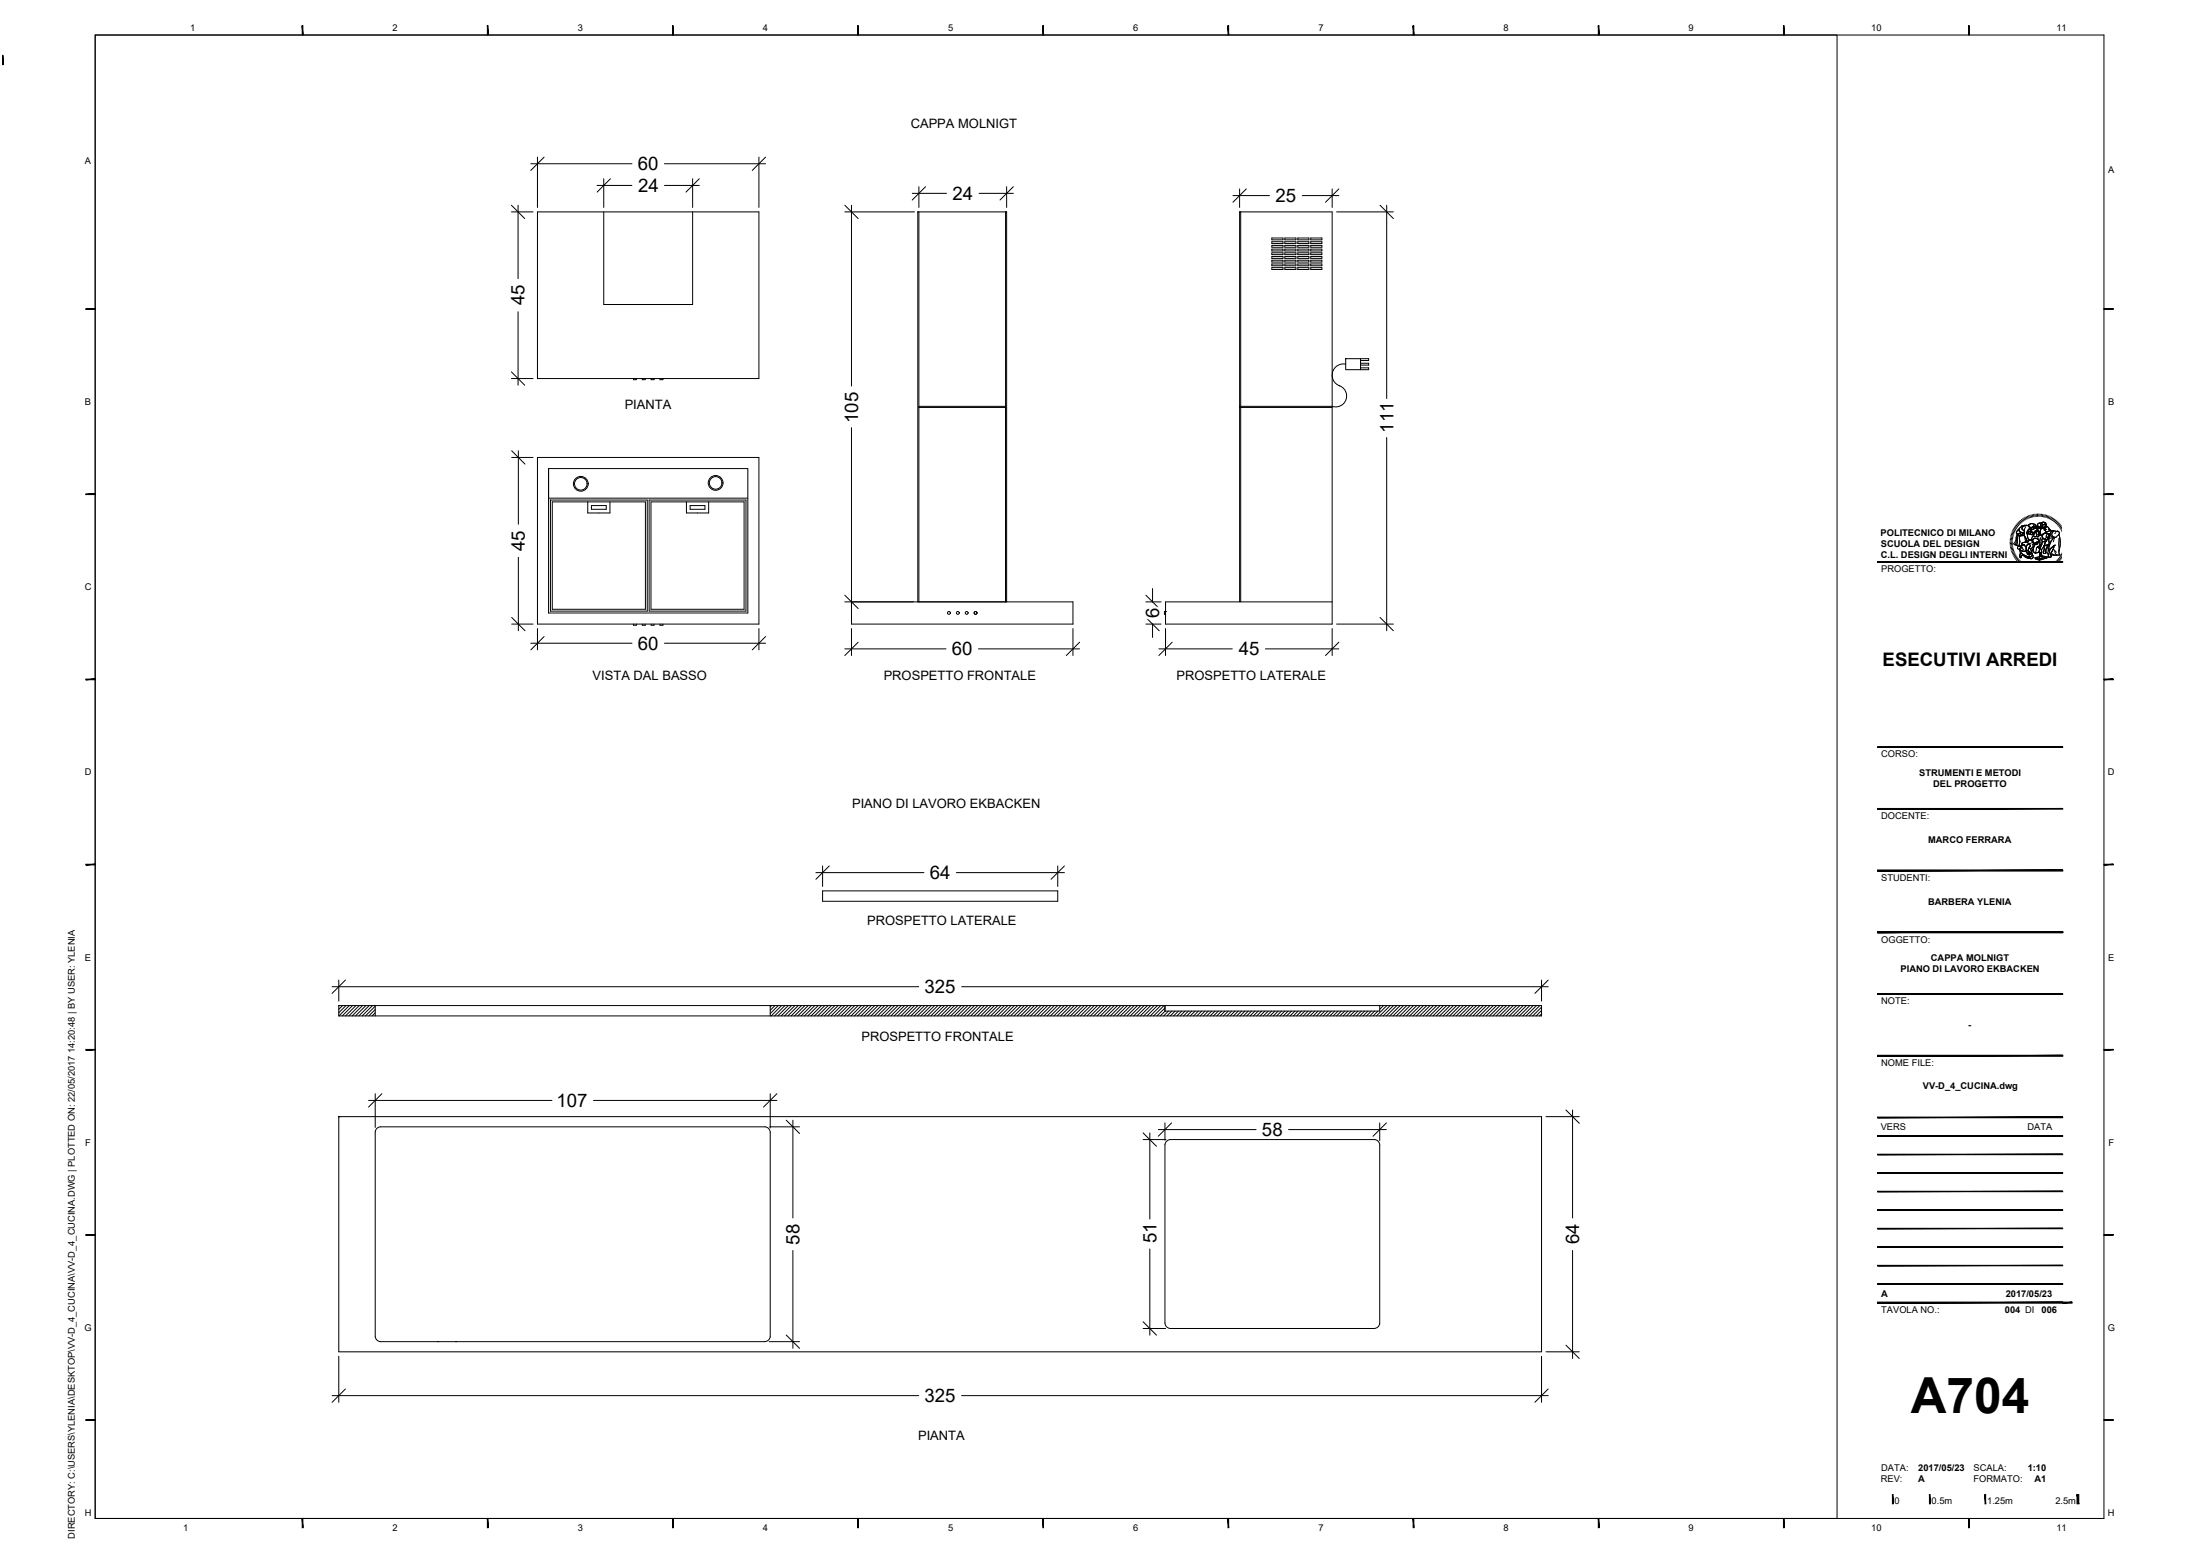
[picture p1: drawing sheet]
<svg xmlns="http://www.w3.org/2000/svg" width="594mm" height="420mm" viewBox="0 0 594 420" stroke-linecap="round" stroke-linejoin="round" font-family="sans-serif">
<!-- layer: ARREDI -->
<g fill="none" stroke="#000" stroke-width=".27">
<path d="M145.1 57.2h59.8v45h-59.8zM163 57.2v25h24v-25M248.1 57.2v105.3M271.5 57.2v105.3M335 57.2v105.3M343.4 64.3h3.1v.5h-3.1zM343.4 65.3h3.1v.5h-3.1zM343.4 66.3h3.1v.5h-3.1zM343.4 67.3h3.1v.5h-3.1zM343.4 68.3h3.1v.5h-3.1zM343.4 69.3h3.1v.5h-3.1zM343.4 70.3h3.1v.5h-3.1z"/>
<path d="M343.4 71.3h3.1v.5h-3.1zM343.4 72.3h3.1v.5h-3.1zM346.9 64.3h3v.5h-3zM346.9 65.3h3v.5h-3zM346.9 66.3h3v.5h-3zM346.9 67.3h3v.5h-3zM346.9 68.3h3v.5h-3zM346.9 69.3h3v.5h-3zM346.9 70.3h3v.5h-3zM346.9 71.3h3v.5h-3zM346.9 72.3h3v.5h-3zM350.5 64.3h2.9v.5h-2.9z"/>
<path d="M350.5 65.3h2.9v.5h-2.9zM350.5 66.3h2.9v.5h-2.9zM350.5 67.3h2.9v.5h-2.9zM350.5 68.3h2.9v.5h-2.9zM350.5 69.3h2.9v.5h-2.9zM350.5 70.3h2.9v.5h-2.9zM350.5 71.3h2.9v.5h-2.9zM350.5 72.3h2.9v.5h-2.9zM353.9 64.3h3.1v.5h-3.1zM353.9 65.3h3.1v.5h-3.1zM353.9 66.3h3.1v.5h-3.1zM353.9 67.3h3.1v.5h-3.1z"/>
<path d="M353.9 68.3h3.1v.5h-3.1zM353.9 69.3h3.1v.5h-3.1zM353.9 70.3h3.1v.5h-3.1zM353.9 71.3h3.1v.5h-3.1zM353.9 72.3h3.1v.5h-3.1zM363.4 96.9h4v2.9h-4zM363.4 98.3a3 3 0 0 0-3.6 2.2 3 3 0 0 0 2 3.7M367.4 96.9h2.2v.4h-2.2M367.4 99.3h2.2v.5h-2.2zM367.4 98.1h2.2v.5h-2.2zM171.1 102.2v.3h.7v-.3M173.4 102.2v.3h.8v-.3"/>
<path d="M175.8 102.2v.3h.8v-.3M178.2 102.2v.3h.8v-.3M248.1 110h23.4M248.1 109.7h23.4M334.7 110h25M361.6 104.1a2.95 2.95 0 0 1 1.9 3.8 2.95 2.95 0 0 1-3.8 1.8h-25M145.1 123.5h59.8v45h-59.8zM148.1 126.5h53.8v39h-53.8zM148.1 134.5h53.8M148.6 135h26.2v30h-26.2zM149.1 135.5h25.2v29h-25.2zM158.7 135.5v3h6v-3"/>
<path d="M159.7 136.5h4v1h-4zM175.3 135h26.1v30h-26.1zM175.8 135.5h25.1v29h-25.1zM185.4 135.5v3h6v-3M186.4 136.5h4v1h-4zM171.1 168.5v.3h.7v-.3M173.4 168.5v.3h.8v-.3M175.8 168.5v.3h.8v-.3M178.2 168.5v.3h.8v-.3M229.9 162.5h59.8v6h-59.8zM247.8 162.5v-105.3h24v105.3M314.7 165.1h.1"/>
<path d="M314.7 165.1h-.3v.8h.3M334.7 162.5v-105.3h25v111.3h-45v-6h45M222.1 240.6h63.5v2.8h-63.5zM91.5 271.5h324.8v2.8h-324.8zM91.6 271.5l-.1 .2M92.5 271.5l-1 1.1M93.4 271.5l-1.9 2M94.3 271.5l-2.8 2.8M95.2 271.5l-2.8 2.8M96.1 271.5l-2.8 2.8M97 271.5l-2.8 2.8M97.9 271.5l-2.8 2.8"/>
<path d="M98.8 271.5l-2.8 2.8M99.7 271.5l-2.8 2.8M100.6 271.5l-2.8 2.8M101.3 271.5v2.8M101.3 271.7l-2.6 2.6M101.3 272.6l-1.7 1.7M101.3 273.5l-.8 .8M208 271.5v2.8M208.4 271.5l-.4 .4M209.3 271.5l-1.3 1.3M210.1 271.5l-2.1 2.2M211 271.5l-2.7 2.8"/>
<path d="M211.9 271.5l-2.7 2.8M212.8 271.5l-2.8 2.8M213.7 271.5l-2.8 2.8M214.6 271.5l-2.8 2.8M215.5 271.5l-2.8 2.8M216.4 271.5l-2.8 2.8M217.3 271.5l-2.8 2.8M218.2 271.5l-2.8 2.8M219.1 271.5l-2.8 2.8M220 271.5l-2.8 2.8M220.9 271.5l-2.8 2.8M221.8 271.5l-2.8 2.8"/>
<path d="M222.7 271.5l-2.8 2.8M223.6 271.5l-2.8 2.8M224.5 271.5l-2.8 2.8M225.4 271.5l-2.8 2.8M226.3 271.5l-2.8 2.8M227.2 271.5l-2.8 2.8M228.1 271.5l-2.8 2.8M229 271.5l-2.8 2.8M229.9 271.5l-2.8 2.8M230.8 271.5l-2.8 2.8M231.7 271.5l-2.8 2.8M232.6 271.5l-2.8 2.8"/>
<path d="M233.5 271.5l-2.8 2.8M234.4 271.5l-2.8 2.8M235.3 271.5l-2.8 2.8M236.2 271.5l-2.8 2.8M237.1 271.5l-2.8 2.8M238 271.5l-2.8 2.8M238.9 271.5l-2.8 2.8M239.8 271.5l-2.8 2.8M240.7 271.5l-2.8 2.8M241.6 271.5l-2.8 2.8M242.5 271.5l-2.8 2.8M243.4 271.5l-2.8 2.8"/>
<path d="M244.3 271.5l-2.8 2.8M245.2 271.5l-2.8 2.8M246.1 271.5l-2.8 2.8M247 271.5l-2.8 2.8M247.9 271.5l-2.8 2.8M248.8 271.5l-2.8 2.8M249.7 271.5l-2.8 2.8M250.6 271.5l-2.8 2.8M251.5 271.5l-2.8 2.8M252.4 271.5l-2.8 2.8M253.3 271.5l-2.8 2.8M254.2 271.5l-2.8 2.8"/>
<path d="M255.1 271.5l-2.8 2.8M256 271.5l-2.9 2.8M256.9 271.5l-2.9 2.8M257.8 271.5l-2.9 2.8M258.6 271.5l-2.8 2.8M259.5 271.5l-2.8 2.8M260.4 271.5l-2.8 2.8M261.3 271.5l-2.8 2.8M262.2 271.5l-2.8 2.8M263.1 271.5l-2.8 2.8M264 271.5l-2.8 2.8M264.9 271.5l-2.8 2.8"/>
<path d="M265.8 271.5l-2.8 2.8M266.7 271.5l-2.8 2.8M267.6 271.5l-2.8 2.8M268.5 271.5l-2.8 2.8M269.4 271.5l-2.8 2.8M270.3 271.5l-2.8 2.8M271.2 271.5l-2.8 2.8M272.1 271.5l-2.8 2.8M273 271.5l-2.8 2.8M273.9 271.5l-2.8 2.8M274.8 271.5l-2.8 2.8M275.7 271.5l-2.8 2.8"/>
<path d="M276.6 271.5l-2.8 2.8M277.5 271.5l-2.8 2.8M278.4 271.5l-2.8 2.8M279.3 271.5l-2.8 2.8M280.2 271.5l-2.8 2.8M281.1 271.5l-2.8 2.8M282 271.5l-2.8 2.8M282.9 271.5l-2.8 2.8M283.8 271.5l-2.8 2.8M284.7 271.5l-2.8 2.8M285.6 271.5l-2.8 2.8M286.5 271.5l-2.8 2.8"/>
<path d="M287.4 271.5l-2.8 2.8M288.3 271.5l-2.8 2.8M289.2 271.5l-2.8 2.8M290.1 271.5l-2.8 2.8M291 271.5l-2.8 2.8M291.9 271.5l-2.8 2.8M292.8 271.5l-2.8 2.8M293.7 271.5l-2.8 2.8M294.6 271.5l-2.8 2.8M295.5 271.5l-2.8 2.8M296.4 271.5l-2.8 2.8M297.3 271.5l-2.8 2.8"/>
<path d="M298.2 271.5l-2.8 2.8M299.1 271.5l-2.8 2.8M300 271.5l-2.8 2.8M300.9 271.5l-2.8 2.8M301.7 271.5l-2.7 2.8M302.6 271.5l-2.7 2.8M303.5 271.5l-2.7 2.8M304.4 271.5l-2.8 2.8M305.3 271.5l-2.8 2.8M306.2 271.5l-2.8 2.8M307.1 271.5l-2.8 2.8M308 271.5l-2.8 2.8"/>
<path d="M308.9 271.5l-2.8 2.8M309.8 271.5l-2.8 2.8M310.7 271.5l-2.8 2.8M311.6 271.5l-2.8 2.8M312.5 271.5l-2.8 2.8M313.4 271.5l-2.8 2.8M314.3 271.5l-2.8 2.8M314.6 271.5v1.5M314.6 272.2l-2.2 2.1M314.6 273l-1.3 1.3M315.5 273l-1.3 1.3M316.4 273l-1.3 1.3"/>
<path d="M317.3 273l-1.3 1.3M318.2 273l-1.3 1.3M319.1 273l-1.3 1.3M320 273l-1.3 1.3M320.9 273l-1.3 1.3M321.8 273l-1.3 1.3M322.7 273l-1.3 1.3M323.6 273l-1.3 1.3M324.5 273l-1.3 1.3M325.4 273l-1.3 1.3M326.3 273l-1.3 1.3M327.2 273l-1.3 1.3"/>
<path d="M328.1 273l-1.3 1.3M329 273l-1.3 1.3M329.9 273l-1.3 1.3M330.8 273l-1.3 1.3M331.7 273l-1.3 1.3M332.6 273l-1.3 1.3M333.5 273l-1.3 1.3M334.4 273l-1.3 1.3M335.3 273l-1.3 1.3M336.2 273l-1.3 1.3M337.1 273l-1.3 1.3M338 273l-1.3 1.3"/>
<path d="M338.9 273l-1.3 1.3M339.8 273l-1.3 1.3M340.7 273l-1.3 1.3M341.6 273l-1.3 1.3M342.5 273l-1.3 1.3M343.4 273l-1.3 1.3M344.3 273l-1.3 1.3M345.2 273l-1.4 1.3M346.1 273l-1.4 1.3M346.9 273l-1.3 1.3M347.8 273l-1.3 1.3M348.7 273l-1.3 1.3"/>
<path d="M349.6 273l-1.3 1.3M350.5 273l-1.3 1.3M351.4 273l-1.3 1.3M352.3 273l-1.3 1.3M353.2 273l-1.3 1.3M354.1 273l-1.3 1.3M355 273l-1.3 1.3M355.9 273l-1.3 1.3M356.8 273l-1.3 1.3M357.7 273l-1.3 1.3M358.6 273l-1.3 1.3M359.5 273l-1.3 1.3"/>
<path d="M360.4 273l-1.3 1.3M361.3 273l-1.3 1.3M362.2 273l-1.3 1.3M363.1 273l-1.3 1.3M364 273l-1.3 1.3M364.9 273l-1.3 1.3M365.8 273l-1.3 1.3M366.7 273l-1.3 1.3M367.6 273l-1.3 1.3M368.5 273l-1.3 1.3M369.4 273l-1.3 1.3M370.3 273l-1.3 1.3"/>
<path d="M371.2 273l-1.3 1.3M372.1 273l-1.3 1.3M372.6 271.5v1.5h-58M372.7 271.5l-.1 .1M373.6 271.5l-1 1M374.5 271.5l-2.8 2.8M375.4 271.5l-2.8 2.8M376.3 271.5l-2.8 2.8M377.2 271.5l-2.8 2.8M378.1 271.5l-2.8 2.8M379 271.5l-2.8 2.8M379.9 271.5l-2.8 2.8"/>
<path d="M380.8 271.5l-2.8 2.8M381.7 271.5l-2.8 2.8M382.6 271.5l-2.8 2.8M383.5 271.5l-2.8 2.8M384.4 271.5l-2.8 2.8M385.3 271.5l-2.8 2.8M386.2 271.5l-2.8 2.8M387.1 271.5l-2.8 2.8M388 271.5l-2.8 2.8M388.9 271.5l-2.8 2.8M389.8 271.5l-2.8 2.8M390.7 271.5l-2.8 2.8"/>
<path d="M391.6 271.5l-2.8 2.8M392.4 271.5l-2.7 2.8M393.3 271.5l-2.7 2.8M394.2 271.5l-2.7 2.8M395.1 271.5l-2.8 2.8M396 271.5l-2.8 2.8M396.9 271.5l-2.8 2.8M397.8 271.5l-2.8 2.8M398.7 271.5l-2.8 2.8M399.6 271.5l-2.8 2.8M400.5 271.5l-2.8 2.8M401.4 271.5l-2.8 2.8"/>
<path d="M402.3 271.5l-2.8 2.8M403.2 271.5l-2.8 2.8M404.1 271.5l-2.8 2.8M405 271.5l-2.8 2.8M405.9 271.5l-2.8 2.8M406.8 271.5l-2.8 2.8M407.7 271.5l-2.8 2.8M408.6 271.5l-2.8 2.8M409.5 271.5l-2.8 2.8M410.4 271.5l-2.8 2.8M411.3 271.5l-2.8 2.8M412.2 271.5l-2.8 2.8"/>
<path d="M413.1 271.5l-2.8 2.8M414 271.5l-2.8 2.8M414.9 271.5l-2.8 2.8M415.8 271.5l-2.8 2.8M416.3 272l-2.4 2.3M416.3 272.9l-1.5 1.4M416.3 273.8l-.6 .5M91.5 301.5h.1M91.5 301.5h324.8v63.5h-324.8zM102.8 304.3h103.8M206.6 304.3a1.52 1.52 0 0 1 1.4 1.5v55.1a1.53 1.53 0 0 1-1.5 1.4h-103.8a1.52 1.52 0 0 1-1.4-1.5v-55.2a1.47 1.47 0 0 1 1.5-1.3M371.2 307.7h-55.1a1.51 1.51 0 0 0-1.5 1.4"/>
<path d="M371.2 307.7a1.5 1.5 0 0 1 1.4 1.5v48.1a1.53 1.53 0 0 1-1.5 1.4h-55.1a1.55 1.55 0 0 1-1.4-1.5v-48.1M118.2 362.3h.1M123 362.3h.1"/>
<circle cx="156.8" cy="130.6" r="2"/>
<circle cx="156.8" cy="130.6" r="1.7"/>
<circle cx="193.2" cy="130.4" r="2"/>
<circle cx="193.3" cy="130.4" r="1.7"/>
<circle cx="256.2" cy="165.5" r=".39"/>
<circle cx="258.6" cy="165.5" r=".39"/>
<circle cx="261" cy="165.5" r=".39"/>
<circle cx="263.4" cy="165.5" r=".39"/>
</g>
<!-- layer: QUOTE -->
<g fill="none" stroke="#000" stroke-width=".27">
<path d="M25.7 9.5h470.4v400.5h-470.4zM138.1 57.2h5.8M139.9 55.4v19.9M143.3 44.2h27.4M145.1 42.4v13.6M161.2 50.1h9.4M163 48.3v7.7M179.4 44.2h27.3M179.4 50.1h9.4M187 48.3v7.7M204.9 42.4v13.6M228.1 57.2h18.8"/>
<path d="M229.9 55.4v48.8M246.3 52.2h9.3M248.1 50.4v5.6M264.4 52.2h9.2M271.8 50.4v5.6M332.9 52.8h9.9M334.7 51v5M351.7 52.8h9.8M359.7 51v5M360.9 57.2h15.4M374.5 55.4v52.2M139.9 84.2v19.8"/>
<path d="M138.1 102.2h5.8M229.9 115.5v48.8M374.5 118.1v52.2M138.2 123.5h5.7M140 121.7v19.9M140 150.5v19.8M311.2 158.9v3.6M138.2 168.5h5.7M143.3 173.7h27.4M145.1 169.7v5.8M179.4 173.7h27.3M204.9 169.7v5.8"/>
<path d="M228.1 175.2h27.4M228.1 162.5h18.5M229.9 169.7v7.3M264.2 175.2h27.3M289.7 169.7v7.3M309.4 162.5h4.1M309.4 168.5h4.1M311.2 168.5v3.6M312.9 175.2h19.9M314.7 169.7v7.3M341.7 175.2h19.8M359.7 169.7v7.3"/>
<path d="M360.9 168.5h15.4M220.3 235.6h29.2M222.1 233.8v5.6M258.3 235.6h29.1M285.6 233.8v5.6M89.7 266.4h158.4M91.5 264.6v5.7M259.7 266.4h158.4M416.3 264.6v5.7M99.5 297.1h49.5M101.3 295.3v9.1M160.3 297.1h49.5"/>
<path d="M208 295.3v9.3M424.7 299.7v29.2M207.8 304.3h8.1M214.1 302.5v26.4M308.7 307.7h6.2M310.5 305.9v23.3M312.8 305h26.4M314.6 303.2v4.7M348 305h26.4M372.6 303.2v4.8M417.5 301.5h9M214.1 337.7v26.4"/>
<path d="M310.5 337.3v23.2M424.7 337.7v29.1M308.7 358.7h6.1M89.7 376.9h158.4M91.5 366.2v12.5M207.7 362.3h8.2M259.7 376.9h158.4M416.3 366.2v12.5M417.5 365h9"/>
</g>
<!-- layer: 0 -->
<g fill="none" stroke="#000" stroke-width=".27">
<path d="M138.1 55.4l3.6 3.6M146.9 42.4l-3.6 3.6M164.8 48.3l-3.6 3.6M188.8 48.3l-3.6 3.6M206.7 42.4l-3.6 3.6M228.1 55.4l3.6 3.6M249.9 50.4l-3.6 3.6M273.6 50.4l-3.6 3.6M336.5 51l-3.6 3.6M361.5 51l-3.6 3.6M372.7 55.4l3.6 3.6M138.1 100.4l3.6 3.6"/>
<path d="M138.2 121.7l3.6 3.6M138.2 166.7l3.6 3.6M146.9 171.9l-3.6 3.6M206.7 171.9l-3.6 3.6M228.1 160.7l3.6 3.6M231.7 173.4l-3.6 3.6M291.5 173.4l-3.6 3.6M309.4 160.7l3.6 3.6M309.4 166.7l3.6 3.6M316.5 173.4l-3.6 3.6M361.5 173.4l-3.6 3.6M372.7 166.7l3.6 3.6"/>
<path d="M223.9 233.8l-3.6 3.6M287.4 233.8l-3.6 3.6M93.3 264.6l-3.6 3.6M418.1 264.6l-3.6 3.6M103.1 295.3l-3.6 3.6M209.8 295.3l-3.6 3.6M422.9 299.7l3.6 3.6M212.3 302.5l3.6 3.6M308.7 305.9l3.6 3.6M316.4 303.2l-3.6 3.6M374.4 303.2l-3.6 3.6M308.7 356.9l3.6 3.6"/>
<path d="M93.3 375.1l-3.6 3.6M212.3 360.5l3.6 3.6M418.1 375.1l-3.6 3.6M422.9 363.2l3.6 3.6"/>
</g>
<!-- layer: QUOTE -->
<g fill="#fff" stroke="#fff" stroke-width=".27">
<path d="M172.1 42v4.4l5.9-4.4zM172.1 46.4l5.9-4.4v4.4z"/>
<path d="M172.1 47.9v4.3l5.9-4.3zM172.1 52.2l5.9-4.3v4.3z"/>
<path d="M256.9 173v4.4l5.9-4.4zM256.9 177.4l5.9-4.4v4.4z"/>
<path d="M334.2 173v4.4l6.1-4.4zM334.2 177.4l6.1-4.4v4.4z"/>
<path d="M257 50.1v4.3l5.9-4.3zM257 54.4l5.9-4.3v4.3z"/>
<path d="M137.7 76.7v6h4.4zM137.7 76.7h4.4v6z"/>
<path d="M227.7 105.7v8.3h4.4zM227.7 105.7h4.4v8.3z"/>
<path d="M372.3 109.1v7.6h4.3zM372.3 109.1h4.3v7.6z"/>
<path d="M172.1 171.5v4.4l5.9-4.4zM172.1 175.9l5.9-4.4v4.4z"/>
<path d="M309 164v3.1h4.4zM309 164h4.4v3.1z"/>
<path d="M344.3 50.6v4.4l5.9-4.4zM344.3 55l5.9-4.4v4.4z"/>
<path d="M137.8 143v6h4.4zM137.8 143h4.4v6z"/>
<path d="M340.6 302.8v4.4l5.9-4.4zM340.6 307.2l5.9-4.4v4.4z"/>
<path d="M211.9 330.3v5.9h4.4zM211.9 330.3h4.4v5.9z"/>
<path d="M249.5 374.7v4.4l8.7-4.4zM249.5 379.1l8.7-4.4v4.4z"/>
<path d="M308.3 330.6v5.2h4.4zM308.3 330.6h4.4v5.2z"/>
<path d="M150.5 294.9v4.4l8.3-4.4zM150.5 299.3l8.3-4.4v4.4z"/>
<path d="M422.5 330.3v5.9h4.4zM422.5 330.3h4.4v5.9z"/>
<path d="M249.5 264.2v4.4l8.7-4.4zM249.5 268.6l8.7-4.4v4.4z"/>
<path d="M250.9 233.4v4.4l5.9-4.4zM250.9 237.8l5.9-4.4v4.4z"/>
</g>
<!-- layer: G-ANNO-LOGO -->
<g fill="none" stroke="#000" stroke-width=".27">
<path d="M546.5 139.9l.3 .6M546.8 139.7l.3 .6M547.1 139.5l.3 .6M547.4 139.4l.3 .6M547.8 139.2l.2 .7M548.1 139.1l.2 .7M548.4 139l.2 .7M548.8 139l.1 .6M549.1 138.9l.2 .7M549.5 138.8l.1 .7M549.8 138.8l.1 .7M550.2 138.8v.7"/>
<path d="M550.6 138.8v.7M550.9 138.8v.7M551.3 138.8l-.1 .7M551.6 138.9l-.1 .6M552 138.9l-.2 .7M552.3 139l-.1 .7M552.7 139.1l-.2 .7M553 139.2l-.2 .7M553.3 139.4l-.2 .6M553.7 139.5l-.3 .6M554 139.7l-.3 .6M554.3 139.8l-.4 .6"/>
<path d="M542.8 146.4h.6M542.8 146.1h.7M542.8 145.7l.7 .1M542.8 145.3l.7 .1M542.9 145l.7 .1M543 144.6l.6 .2M543.1 144.3l.6 .2M543.2 144l.6 .2M543.3 143.6l.6 .3M543.4 143.3l.7 .3M543.5 146.7l-.7 .1M543.5 147.1h-.7"/>
<path d="M543.5 147.4l-.7 .1M543.6 147.7l-.7 .1M543.6 143l.6 .3M543.6 148l-.6 .2M543.7 148.3l-.7 .2M543.8 142.7l.6 .3M543.8 148.6l-.6 .3M543.9 149l-.6 .2M543.9 142.3l.6 .4M544 149.3l-.6 .2M544.1 147.1l.4 .2M544.1 147.1h.1"/>
<path d="M544.1 142.1l.6 .3M544.2 149.5l-.6 .4M544.3 149.8l-.6 .4M544.4 141.8l.5 .4M544.5 150.1l-.6 .4M544.6 141.5l.5 .4M544.7 150.4l-.6 .4M544.7 144h.1M544.7 144v.5M544.7 144.5l-.2 .4-.2 1.2-.5 .7 .3 .3M544.7 144.5h.1M544.8 141.2l.5 .5"/>
<path d="M544.8 147.4h.4M544.8 147.3l.4 .1M544.8 144.5l-.2 .6-.1 1.3-.4 .7M544.8 144.5h.1M544.8 144.5l.3 .1M544.9 150.7l-.6 .4M545.1 141l.4 .4M545.1 150.9l-.6 .4M545.1 144.6l-.3 .5-.1 1.4-.2 .7 .3 .2M545.1 144.6h1.6M545.1 144.6l-.3 .6v1.2l-.3 .8 .3 .1M545.1 144.6h.4"/>
<path d="M545.1 144.6h.1M545.2 147.4l.2 .1M545.2 147.4a.4 .4 0 0 0-.5 .5 .4 .4 0 0 0 .6 .2M545.2 143.3l.3 .3 .7 .3M545.3 147l.1 .4M545.3 142.8l-.8 .8 .2 .4M545.3 147v.4h-.1M545.3 142.8h.1M545.3 142.8l-.1 .5M545.3 151.2l-.5 .4M545.3 148.2h.1M545.3 142.7v.1"/>
<path d="M545.3 146.8v.2M545.3 140.7l.5 .5M545.3 148.1v.1M545.3 148.2l.2 .3M545.4 147.5l.4 .1M545.4 147.4h.1M545.4 146.3v1.1M545.4 146.3l-.1 .5M545.5 148.5l.6 .3 1-.1M545.5 148.5l.1 .7M545.5 148.5h.1M545.5 151.4l-.5 .5"/>
<path d="M545.5 144.7l-.2 .6 .1 1M545.5 144.6v.1M545.6 140.5l.4 .5M545.6 149.2v.2a.83 .83 0 0 0 0 1.2l.2-.1M545.6 149.2h.1M545.7 149.2l.7 .6 1.4 .6M545.7 151.6l-.4 .5M545.8 147.6h.1M545.8 147.6l.2 .3M545.9 150.4l-.1 .1M545.9 140.3l.4 .5M545.9 142.1l-.6 .6"/>
<path d="M546 147.9l-.7 .2M546 147.9l.5 .6M546 147.9h.1M546 151.8l-.4 .6M546 147.1l.2 .1M546.2 140.1l.4 .5M546.2 147.2l-.4 .4M546.2 147.2h.1M546.2 143.9l.3 .1M546.2 152l-.4 .6M546.4 147h.1M546.4 147l.7 .7"/>
<path d="M546.4 147l-.2 .2M546.5 152.2l-.4 .6M546.5 144h.1M546.5 144l-.5 .3-1.3-.3M546.6 144h-.1M546.6 144h.1M546.6 144l.1 .6M546.6 143.2v.1M546.6 143.3v.7M546.7 144.6h-1.2M546.7 144.6h.1M546.7 144.6l.6 1.1-.1 .5"/>
<path d="M546.8 152.4l-.4 .6M546.8 144.9l.2 1.4M547 142.2l-.4 1M547.1 152.6l-.4 .5M547.1 148.7l.4 .9M547.1 148.7h.1M547.1 147.7h.1M547.2 147.7l-.1 1M547.2 146.2l-.4 .2a.6 .6 0 0 0-.8 .7M547.2 146.2h.1M547.3 143.9l.1 .3a1.44 1.44 0 0 0 .5 1.5M547.3 143.9h.1"/>
<path d="M547.3 143.8v.1M547.3 141.9l-1.4 .2M547.3 141.9h.1M547.3 141.9a.87 .87 0 0 0-.9 .2 .87 .87 0 0 0-.2 .9l.4 .2M547.3 141.9l.4 .1M547.4 152.7l-.4 .6M547.5 149.6v.1M547.5 143.3l-.2 .5M547.6 143.7v.1M547.6 143.7l-.3 .2M547.6 143.8v.1M547.6 143.9l.3 .4h.5"/>
<path d="M547.6 143.7v.2M547.6 148.7l.5 .4M547.6 152.8l-.2 .7M547.7 146.9l.1 .1a.44 .44 0 0 1 .5 .3 .44 .44 0 0 1-.3 .5l-.1 .2M547.7 146.9l-.5 .8M547.7 142l.3 .3M547.7 141.9h.1M547.7 141.9v.1M547.7 146l-.1 .3-.4-.1M547.7 146h.1M547.7 149.6l-.2 .1M547.7 149.5v.1"/>
<path d="M547.7 149.5h.1M547.7 149.5l.2 .3M547.8 148.3l-.2 .4M547.8 150.4h.1M547.8 150.4l.4 .2M547.8 141.7l-.1 .2M547.8 149.3l.4 .4M547.8 149.3l.2 .5M547.8 149.3h.1M547.9 142.9l-.4 .4M547.9 142.9v.1M547.9 148l.4 .1"/>
<path d="M547.9 148l-.1 .3M547.9 149.8h.1M547.9 145.7l.3 .1M547.9 153l-.2 .6M548 142.3l-.1 .6M548 142.2l.3 .2M548 149.3l.4 .1M548 149.3l.1 .2M548 149.8h.1M548 149.8h-.1M548 142.2v.1M548 142.3l.3 .1"/>
<path d="M548.1 149.1l.3 .3M548.1 149.5l.1 .2M548.2 141.5l-.4 .2M548.2 145.8l-.5 .2M548.2 145.8h.1M548.2 145.8l.6 .3M548.3 153.1l-.3 .6M548.3 143.8l.1 .5M548.3 143.4l-.7 .3M548.3 143.4h.1M548.3 143.4l.3 .3M548.3 148.1h.1"/>
<path d="M548.3 148.1l.3 1a.8 .8 0 0 1 .1 1 .8 .8 0 0 1-.9 .3M548.4 149.4h.1M548.4 143.2h.1M548.4 143.2l-.3 .1M548.4 143.2l-.1 .2M548.4 146.7l-.7 .2M548.5 143.7l-.2 .1M548.5 143.7h.1M548.5 142.8l.4 .2M548.5 142.8l-.1 .4M548.5 142.8l-.6 .2M548.5 142.8h.1"/>
<path d="M548.6 153.2l-.2 .6M548.6 143.7h.1M548.6 146.4l.7 .5M548.6 142.4h-.3M548.7 143.7h.1M548.7 143.7l-.2 .1M548.7 146.8l.3 .5-.1 .5M548.8 148.7l.8 .6M548.8 141.4l-.6 .1M548.8 141.4l.5 .2M548.8 143.7h.2M548.8 143.7h-.1"/>
<path d="M548.8 146.1h.1M548.8 146.1l.1 .2M548.8 149.8l.2 .2zM548.8 146.1l.4 .6M548.8 142.3l-.2 .1M548.9 147.8h.1M548.9 147.8l-.6 .3M548.9 153.2l-.2 .7M548.9 146.3l.3 .3M548.9 143h.1M549 150a.65 .65 0 0 1-.3 .8 .65 .65 0 0 1-.8 0l-1.3-.6a.44 .44 0 0 0-.5-.3 .44 .44 0 0 0-.3 .4l.1 .1M549 143.7l.2 .1-.3 .1a.34 .34 0 0 1-.1 .4 .34 .34 0 0 1-.4 0"/>
<path d="M549 142.8h.1M549 142.9l-.1 .1M549 142.8v.1M549.1 145.6l-.3 .5M549.1 145.6a.44 .44 0 0 0-.2 .7M549.1 142.4l.2 .1M549.1 144.7l-.5 .8v.5l.2 .1M549.1 144.7l.2 .2M549.1 144.7l.2 .1M549.1 144.7l-.4 .5-.1 .8M549.1 148.1l-.5 .8M549.1 148.1h.1"/>
<path d="M549.1 148.1l-.3 .6M549.1 148.1l.1 .9M549.1 142l.1 .1M549.1 142l-.3 .3M549.1 142l.2 .1M549.2 144.4l-.1 .3M549.2 144.4h.1M549.2 142.4l-.1 .1M549.2 146.6v.1M549.2 142.8h-.2M549.2 142.8h.1M549.2 153.3l-.1 .7"/>
<path d="M549.2 146.7l.1 .2M549.2 142.1h.1M549.2 146.7h.1M549.2 146.7l.3 .2M549.2 146.7l.1 .5M549.2 146.7l.1 .3M549.3 147.5l-.2 .6M549.3 144.3l-.1 .1M549.3 144.2l-.2 .5M549.3 146.9l.2 .1M549.3 142.1l.2 .1M549.3 144.1v.1"/>
<path d="M549.3 144.1v.2M549.3 141.6l.3 .2M549.3 147l-.1 .6-.3 .2M549.3 147v.2M549.3 144.8l.5 .1M549.3 147.2l-.2 .9M549.3 147.2h.1M549.3 147.2l-.1 .4-.3 .2M549.4 146.8l-.1 .1M549.4 146.8l.2 .2h.3M549.5 146.9l.4 .1M549.5 142.2h.1"/>
<path d="M549.5 142.2l-.3 .6M549.5 153.4l-.1 .6M549.6 142.5l-.1 .1h.3a.44 .44 0 0 0 .7 .1M549.6 143.4l-.3 .7M549.6 150.6v.3l1.1 .4M549.6 150.6h.1M549.6 150.6l1.1 .4M549.6 141.8l.1 .3M549.7 146.6l-.5 .1M549.7 142.1l-.2 .1M549.8 142.4l-.2 .1M549.8 153.4v.7"/>
<path d="M549.8 142.4h.1M549.9 143.3l-.3 .1M549.9 143.3l.4-.1 .4 .4M549.9 143.3l.5-.1 .3 .4M549.9 146.4l-.2 .2M549.9 142.4l.4 .1M549.9 142.4h.1M549.9 144.2l.6 .1M549.9 146.9h.1M549.9 147.8l-.3 1.5M549.9 147h-.4M550 145.4l-.6-.1-.3 .3"/>
<path d="M550 145.4l.2 .2M550 144.4v.2M550 144.4l-.1 .4M550 144.6l-.2 .3M550 146.5l.1 .1M550 146.8h.1M550.1 149.3h-.5M550.1 146.6h-.1M550.1 146.8l-.2 .2M550.1 143.6h.1M550.2 142h.1M550.2 142l.5 .3 .1 .3"/>
<path d="M550.2 142l-.3 .4M550.2 153.4l-.1 .7M550.2 143.5l-.2 .2M550.2 146.3l-.6 .4-.4 .1v-.2M550.2 146.3l-.3 .1M550.2 146.3h.2M550.2 141.6v.4M550.2 145.6l.5 .6-.5 .1M550.2 145.6h.1M550.2 145.6l-.9-.2-.5 .7M550.3 142.5h.1M550.3 142.5v-.1l.2 .3"/>
<path d="M550.3 142.5v.1M550.3 144.9v.7M550.3 145.6l.4 .5-.3 .2M550.3 147.6l.2 .3h.3M550.4 147.6h-.1M550.4 146.3l-.3 .5M550.4 143.4l.2 .3-.1 .1M550.5 143.5a.43 .43 0 0 0-.7-.1 .43 .43 0 0 0 .1 .7l.1 .3M550.5 143.5l.1 .2M550.5 143.5v.1M550.5 153.4v.7M550.5 142.7h.1"/>
<path d="M550.5 144.3h.1M550.5 144.3l.1 .3M550.5 144.3l.2 .3M550.6 141.3l-.4 .3M550.6 143.7v.1M550.6 143.7h.1M550.6 144.6h.1M550.6 144.6l-.2 .3-.5-.1M550.6 143.9l-.2 .1M550.6 144.6l-.2 .3h-1.1M550.6 143.7l.1 .3M550.6 144.6l-.2 .3h-.5"/>
<path d="M550.6 143.8l.1 .2M550.7 149.2h.1M550.7 149.2l-.6 .1M550.7 143.6l.1 .1M550.7 149.2l.1 .6M550.7 144v.2M550.7 144.2l-.1 .4M550.7 144.2l-.2 .1M550.7 144.6h.1M550.7 151.1h.1M550.7 151.2h.1M550.8 142.6l.1-.1 .1 .2-.1 .7"/>
<path d="M550.8 142.6h.1M550.8 142.6l-.3 .1M550.8 150.3h.1M550.8 150.3l-1.2 .3M550.8 143.8l.1 .3M550.8 143.7h.1M550.8 147.5v.2M550.8 141.3h-.2M550.8 147.9v.3M550.8 144.6h-.1M550.8 143.7v.3M550.8 147.7v.2"/>
<path d="M550.8 147.1h.1M550.8 147.1l-.2 .6-.2-.1M550.8 149.8h.1M550.8 153.4l.1 .7M550.8 149.8v.5M550.8 150.3l-.1 .4 .1-.4M550.8 144l.1 .1M550.8 142.2l.2 .4M550.9 144.2v.1M550.9 144.2l.6 .1M550.9 144.1v.1M550.9 144.1l.1 .2"/>
<path d="M550.9 144.3l-.1 .3M550.9 143.4l-.1 .3M550.9 143.4l-.1 .4M550.9 144.1h.1M550.9 148l-.1 .2M550.9 148h.1M551 148l-.3 1.2M551 144.3l-.2 .3M551 147.5l-.2 .2M551 144.4l.4 .2M551 145.2l-.2 1.3M551.1 149.6l.3 .6"/>
<path d="M551.1 149.6l-.3 .7M551.1 146.3l-.3 .3v.5M551.1 153.4l.1 .7M551.2 142.7l-.1 .1M551.2 147h.1M551.2 147l-.4 .1M551.2 147l-.2 1M551.2 149.3v-.2l-.2 .1-.2 .6M551.2 145.2l-.4 .9M551.2 149.3l.2 .9M551.2 149.3l.2 1.2-.3-.9M551.3 141.2l-.3 .7 .2 .8"/>
<path d="M551.3 141.2h.1M551.3 141.2l-.5 .1M551.3 150.2l-.5 .1M551.4 142.3l-.1 .4-.2 .1M551.4 142.3h.1M551.4 142.3l.2 .3 .5-.1M551.4 142.2a.61 .61 0 0 1 .8-.6l.2 .4-.3 .4M551.4 142.2v.1M551.4 142.2h.1M551.4 144.6l.1 .5M551.5 144.5v.3M551.5 141.1l-.2 .1"/>
<path d="M551.5 141.1l.5-.1 .4 .2M551.5 153.3l.1 .7M551.5 144.4l-.1 .2M551.5 145.1l.7 .7M551.5 144.8v.3M551.5 144.3h.1M551.5 144.3v.2M551.5 145.1l.1 .2M551.5 142h.3M551.6 146.3l-.4 .7M551.6 146.3h.1M551.6 150.1l-.8 .2"/>
<path d="M551.6 150.1l-.3 .1M551.6 150.1l1.2 .3M551.6 145.3v.1a.62 .62 0 0 0 0 .9M551.6 142.4l.1 .1M551.6 145.3h.1M551.6 142v.1M551.7 142.3l.1 .1M551.8 149.2l.1 .2M551.8 153.3l.1 .6M551.8 149v.2M551.8 148.8v.2M552 148.4l-.2 .4"/>
<path d="M552 148.5l-.2 .3M552 147.4h.1M552 142.2h.2M552 147.4v.7M552 148.1v.3M552 147.3l-.3 .5a1.52 1.52 0 0 0-.4 1.5h-.1M552 147.3v.8M552 147.3h.1M552.1 147.3h.1M552.1 147.3l-.1 .1M552.1 142.2v.1M552.1 142.5v.7"/>
<path d="M552.1 153.2l.2 .7M552.1 142.4v.1M552.1 143.1v.1M552.1 143v.1M552.2 143l-.1 .2M552.2 143l-.1 .1M552.2 143h-.1M552.2 143h.1M552.3 143h.1M552.3 143l.3 .6M552.3 143h-.1M552.3 145.5h.1"/>
<path d="M552.3 143.9h.2M552.3 143.9h.1M552.3 143.9l-.8 .4M552.4 149.1l.1 .2-.1 .1M552.4 149.4h-.5M552.4 146.2l-.8 .1M552.4 149.1l.1 .1-.1 .2M552.4 146.2h.1M552.4 145.8h-.2M552.4 146.2l-.4 1.1M552.4 141.2l.1 .8M552.4 153.1l.2 .7"/>
<path d="M552.5 143.9l.1 .1M552.5 145.4l-.3 .1M552.5 143.9l.3 .2a.64 .64 0 0 1 .8 .4 .64 .64 0 0 1-.4 .8l-.5 .5h-.3M552.5 143.9l-1 .5M552.5 142l-.2 1M552.5 142h.1M552.5 142l.7 .5 .2 .5M552.5 145.7l-.1 .1M552.6 144l.5 .1M552.6 144h.1M552.6 143.7l-.3 .2M552.6 143.6v.1"/>
<path d="M552.7 148l-.4 .5 .1 .6M552.7 153l.3 .7M552.8 150.4v.3l-2.1 .6v-.3M552.8 150.4l-2.1 .6M552.8 143.6l-.2 .1M552.8 147.2h.1M552.8 147.2l-.8 .1M552.8 147.2l-.7 .1M552.8 147.2l-.1 .8M552.9 145.6l-.5 .6M552.9 145.6h.1M552.9 145.6l-.7 .2"/>
<path d="M553 145.5l.2-.3 .1 .1-.1 1.9M553 145.5l-.1 .1M553 152.9l.3 .6M553.1 145.1l-.1 .4M553.1 144.1l.3 .1 .2 .3M553.1 144.1l.1 .5-.2 .4a.25 .25 0 0 1-.4 .2 .25 .25 0 0 1 0-.4v-.2a.43 .43 0 0 0-.2-.6 .43 .43 0 0 0-.6 .3l-.3 .5M553.1 142.9l.3 .2M553.1 145.3h.1M553.2 147.2h-.4M553.2 147.2l-.1 .3a1.88 1.88 0 0 0-.1 2.1l.2 .2M553.2 148.5l-.1 .3 .3 .2M553.2 147.2h.1"/>
<path d="M553.3 152.8l.3 .6M553.4 149.2l-.1 .3a.52 .52 0 0 0 .1 .9 .37 .37 0 0 0 .5-.1 .37 .37 0 0 0-.1-.5M553.4 143h.1M553.4 143.1l.3 .2M553.4 143v.1M553.5 148.3l-.2 .2M553.5 148.3h.1M553.5 148.3l-.1 .9M553.6 144.5l-.6 1M553.6 144.5l.9 .7M553.6 143.3l-.8 .3M553.6 146.1l.1 .5"/>
<path d="M553.6 152.6l.3 .6M553.7 143.3h-.1M553.7 143.3l-.9 .3M553.7 143.3l.5 .1M553.8 149.8l1.1 .1M553.9 152.5l.4 .6M554.1 145.2l-.9 .1M554.1 149.5l.6 .4M554.2 152.3l.4 .6M554.2 143.4h.1M554.2 143.4l-.7 .9-.9-.3M554.3 143.3l-1.7 .4"/>
<path d="M554.5 152.1l.3 .6M554.5 148.3l.8 .8M554.5 145.2a6.7 6.7 0 0 0-1.4 3.5l.2-.2M554.5 145.2h.1M554.6 143.4a.93 .93 0 0 0-.5 1 .93 .93 0 0 0 .9 .7M554.6 143.4l.7 .1M554.6 143.4h-.4M554.6 143.4l.6 .1M554.6 140l-.4 .6M554.6 147.3h.1M554.6 147.3l-1.1 1M554.6 147.3l-.8 2.5"/>
<path d="M554.7 151.9l.4 .6M554.8 145.2l-.3 1.1M554.9 148.7l.2 .8 .4 .4M554.9 140.2l-.4 .6M555 151.7l.4 .5M555 145.1l-.5 .1M555 145.1h.1M555.1 147.2l-.5 .1M555.1 143.8l-.2 .3M555.2 140.4l-.4 .6M555.2 151.5l.5 .5M555.2 143.5a.56 .56 0 0 1 .8 .2 .56 .56 0 0 1-.2 .8l-.8 .6"/>
<path d="M555.3 143.5a.5 .5 0 0 1 .7 .1 .5 .5 0 0 1 0 .7l.2 1.1a8.3 8.3 0 0 1-.2 3.7l.3 .7M555.4 151.3l.5 .5M555.5 140.7l-.5 .5M555.7 151l.5 .5M555.7 140.9l-.4 .5M555.9 150.8l.5 .4M555.9 145.4l.1 3.3M556 141.2l-.5 .4M556 144.3a7.3 7.3 0 0 1 0 4.4M556 148.7v.7l.3 .4M556.1 150.5l.5 .4M556.2 141.4l-.5 .5"/>
<path d="M556.3 149.8l-1.4 .1M556.3 150.3l.5 .3M556.4 141.7l-.5 .4M556.4 150l.6 .3M556.6 149.7l.6 .3M556.6 142l-.5 .4M556.7 149.4l.6 .3M556.9 142.3l-.6 .3M556.9 149.1l.6 .3M557 148.8l.6 .2M557 142.6l-.5 .3M557.1 148.5l.6 .2"/>
<path d="M557.2 148.2l.6 .2M557.2 142.9l-.6 .3M557.3 147.9l.6 .1M557.3 147.6l.7 .1M557.4 147.2l.6 .1M557.4 143.2l-.6 .3M557.4 146.9l.7 .1M557.4 146.7h.7M557.5 143.5l-.6 .3M557.6 143.9l-.6 .2M557.8 144.2l-.7 .2M557.9 144.6l-.7 .1"/>
<path d="M557.9 144.9l-.6 .1M558 145.2l-.7 .2M558 145.6l-.6 .1M558.1 146h-.7M558.1 146.3h-.7"/>
</g>
<!-- layer: G-ANNO-TTLB -->
<g fill="#fff" stroke="#fff" stroke-width=".27">
<path d="M532 151.7l30.7 4.3-5.7-4.3zM532 151.7l30.7 4.3h-30.7z"/>
<path d="M557 137.2h5.7l-5.7 14.5zM562.7 137.2l-5.7 14.5 5.7 4.3z"/>
</g>
<path d="M532 151.7h25v-14.5h5.7v18.8h-30.7z" fill="none" stroke="#fff" stroke-width=".27"/>
<g fill="#000" stroke="#000" stroke-width=".27">
<path d="M.7 15l.1 2.5zM.7 15l.1 2.5z"/>
<path d="M81.6 7l.2 2.5v-2.5zM81.6 7l.2 2.5h-.2z"/>
<path d="M131.6 7l.2 2.5v-2.5zM131.6 7l.2 2.5h-.2z"/>
<path d="M181.6 7l.2 2.5v-2.5zM181.6 7l.2 2.5h-.2z"/>
<path d="M231.6 7l.2 2.5v-2.5zM231.6 7l.2 2.5h-.2z"/>
<path d="M281.6 7l.2 2.5v-2.5zM281.6 7l.2 2.5h-.2z"/>
<path d="M331.6 7l.2 2.5v-2.5zM331.6 7l.2 2.5h-.2z"/>
<path d="M381.6 7l.2 2.5v-2.5zM381.6 7l.2 2.5h-.2z"/>
<path d="M431.6 7l.2 2.5v-2.5zM431.6 7l.2 2.5h-.2z"/>
<path d="M481.6 7l.2 2.5v-2.5zM481.6 7l.2 2.5h-.2z"/>
<path d="M531.6 7l.2 2.5v-2.5zM531.6 7l.2 2.5h-.2z"/>
<path d="M23.2 83.5h2.5v-.1zM23.2 83.4h2.5l-2.5 .1z"/>
<path d="M568.1 83.5h2.5v-.1zM568.1 83.4h2.5l-2.5 .1z"/>
<path d="M23.2 133.5h2.5v-.1zM23.2 133.4h2.5l-2.5 .1z"/>
<path d="M568.1 133.5h2.5v-.1zM568.1 133.4h2.5l-2.5 .1z"/>
<path d="M507 151.8h50v-.2zM507 151.6h50l-50 .2z"/>
<path d="M23.2 183.6h2.5v-.2zM23.2 183.4h2.5l-2.5 .2z"/>
<path d="M568.1 183.6h2.5v-.2zM568.1 183.4h2.5l-2.5 .2z"/>
<path d="M507 218.5h50v-.2zM507 218.3h50l-50 .2z"/>
<path d="M507 201.8h50v-.2zM507 201.6h50l-50 .2z"/>
<path d="M23.2 233.5h2.5v-.1zM23.2 233.4h2.5l-2.5 .1z"/>
<path d="M507 235v.2l50-.2zM507 235.2l50-.2v.2z"/>
<path d="M507 235.2h50v-.2zM507 235h50l-50 .2z"/>
<path d="M568.1 233.5h2.5v-.1zM568.1 233.4h2.5l-2.5 .1z"/>
<path d="M507 251.6v.2l50-.2zM507 251.8l50-.2v.2z"/>
<path d="M507 251.6v.2l50-.2zM507 251.8l50-.2v.2z"/>
<path d="M507 251.6v.2l50-.2zM507 251.8l50-.2v.2z"/>
<path d="M507 251.6v.2l50-.2zM507 251.8l50-.2v.2z"/>
<path d="M507 268.3v.2l50-.2zM507 268.5l50-.2v.2z"/>
<path d="M23.2 283.6h2.5v-.2zM23.2 283.4h2.5l-2.5 .2z"/>
<path d="M507 285v.2l50-.2zM507 285.2l50-.2v.2z"/>
<path d="M507 285v.2l50-.2zM507 285.2l50-.2v.2z"/>
<path d="M568.1 283.6h2.5v-.2zM568.1 283.4h2.5l-2.5 .2z"/>
<path d="M507 316.7h50zM507 316.8l50-.1z"/>
<path d="M507 311.7h50zM507 311.8l50-.1z"/>
<path d="M507 306.7h50zM507 306.8l50-.1z"/>
<path d="M507 301.6v.2l50-.2zM507 301.8l50-.2v.2z"/>
<path d="M23.2 333.5h2.5v-.1zM23.2 333.4h2.5l-2.5 .1z"/>
<path d="M507 336.7h50zM507 336.8l50-.1z"/>
<path d="M507 331.7h50zM507 331.8l50-.1z"/>
<path d="M507 326.7h50zM507 326.8l50-.1z"/>
<path d="M507 321.7h50zM507 321.8l50-.1z"/>
<path d="M568.1 333.5h2.5v-.1zM568.1 333.4h2.5l-2.5 .1z"/>
<path d="M507 351.6v.2l50-.2zM507 351.8l50-.2v.2z"/>
<path d="M507 351.6v.2l50-.2zM507 351.8l50-.2v.2z"/>
<path d="M507 346.7h50zM507 346.8l50-.1z"/>
<path d="M507 341.7h50zM507 341.8l50-.1z"/>
<path d="M557 351.8h2.5v-.2zM557 351.6h2.5l-2.5 .2z"/>
<path d="M557 351.8h2.5v-.2zM557 351.6h2.5l-2.5 .2z"/>
<path d="M23.2 383.5h2.5v-.1zM23.2 383.4h2.5l-2.5 .1z"/>
<path d="M568.1 383.5h2.5v-.1zM568.1 383.4h2.5l-2.5 .1z"/>
<path d="M81.6 410l.2 2.5v-2.5zM81.6 410l.2 2.5h-.2z"/>
<path d="M131.6 410l.2 2.5v-2.5zM131.6 410l.2 2.5h-.2z"/>
<path d="M181.6 410l.2 2.5v-2.5zM181.6 410l.2 2.5h-.2z"/>
<path d="M231.6 410l.2 2.5v-2.5zM231.6 410l.2 2.5h-.2z"/>
<path d="M281.6 410l.2 2.5v-2.5zM281.6 410l.2 2.5h-.2z"/>
<path d="M331.6 410l.2 2.5v-2.5zM331.6 410l.2 2.5h-.2z"/>
<path d="M381.6 410l.2 2.5v-2.5zM381.6 410l.2 2.5h-.2z"/>
<path d="M431.6 410l.2 2.5v-2.5zM431.6 410l.2 2.5h-.2z"/>
<path d="M481.6 410l.2 2.5v-2.5zM481.6 410l.2 2.5h-.2z"/>
<path d="M511 403.6v2.5h.2zM511 403.6h.2v2.5z"/>
<path d="M521 403.6l.2 2.5v-2.5zM521 403.6l.2 2.5h-.2z"/>
<path d="M531.6 410l.2 2.5v-2.5zM531.6 410l.2 2.5h-.2z"/>
<path d="M536 403.6l.2 2.5v-2.5zM536 403.6l.2 2.5h-.2z"/>
<path d="M560.9 403.6l.4 2.5v-2.5zM560.9 403.6l.4 2.5h-.4z"/>
</g>
<path d="M25.7 9.5h542.4v400.5h-542.4z" fill="none" stroke="#000" stroke-width=".27"/>
<text font-size="13.4" x="516" y="381.5">A704</text>
<g font-size="5">
<text x="172.3" y="46">60</text>
<text x="172.3" y="51.9">24</text>
<text x="257.2" y="54">24</text>
<text x="344.5" y="54.6">25</text>
<text x="141.7" y="82.4" transform="rotate(-90 141.7 82.4)">45</text>
<text x="231.7" y="114.2" transform="rotate(-90 231.7 114.2)">105</text>
<text x="376.3" y="116.9" transform="rotate(-90 376.3 116.9)">111</text>
<text x="141.7" y="148.8" transform="rotate(-90 141.7 148.8)">45</text>
<text x="313" y="166.9" transform="rotate(-90 313 166.9)">6</text>
<text x="172.3" y="175.5">60</text>
<text x="257.1" y="177">60</text>
<text x="334.5" y="177">45</text>
<text x="508.4" y="179.9">ESECUTIVI ARREDI</text>
<text x="251.1" y="237.4">64</text>
<text x="249.7" y="268.2">325</text>
<text x="150.3" y="298.9">107</text>
<text x="340.8" y="306.8">58</text>
<text x="312.3" y="335.7" transform="rotate(-90 312.3 335.7)">51</text>
<text x="215.9" y="336.1" transform="rotate(-90 215.9 336.1)">58</text>
<text x="426.4" y="336" transform="rotate(-90 426.4 336)">64</text>
<text x="249.7" y="378.6">325</text>
</g>
<g font-size="3.5">
<text x="245.9" y="34.5">CAPPA MOLNIGT</text>
<text x="168.7" y="110.5">PIANTA</text>
<text x="160" y="183.7">VISTA DAL BASSO</text>
<text x="238.6" y="183.7">PROSPETTO FRONTALE</text>
<text x="317.7" y="183.7">PROSPETTO LATERALE</text>
<text x="230.1" y="218.3">PIANO DI LAVORO EKBACKEN</text>
<text x="234.2" y="249.7">PROSPETTO LATERALE</text>
<text x="232.6" y="281">PROSPETTO FRONTALE</text>
<text x="247.9" y="388.9">PIANTA</text>
</g>
<g font-size="2.5">
<text x="51.3" y="8.3">1</text>
<text x="106" y="8.3">2</text>
<text x="156" y="8.3">3</text>
<text x="206" y="8.3">4</text>
<text x="256" y="8.3">5</text>
<text x="306" y="8.3">6</text>
<text x="356" y="8.3">7</text>
<text x="406" y="8.3">8</text>
<text x="456" y="8.3">9</text>
<text x="505.3" y="8.3">10</text>
<text x="555.3" y="8.3">11</text>
<text x="23" y="44.4">A</text>
<text x="569.3" y="46.7">A</text>
<text x="23" y="109.4">B</text>
<text x="569.3" y="109.4">B</text>
<text x="507.8" y="144.7">POLITECNICO DI MILANO</text>
<text x="507.9" y="147.7">SCUOLA DEL DESIGN</text>
<text x="507.9" y="150.7">C.L. DESIGN DEGLI INTERNI</text>
<text x="508" y="154.5">PROGETTO:</text>
<text x="22.9" y="159.4">C</text>
<text x="569.2" y="159.4">C</text>
<text x="22.9" y="209.4">D</text>
<text x="508" y="204.5">CORSO:</text>
<text x="518.3" y="209.4">STRUMENTI E METODI</text>
<text x="569.2" y="209.4">D</text>
<text x="522" y="212.5">DEL PROGETTO</text>
<text x="508" y="221.2">DOCENTE:</text>
<text x="520.7" y="227.6">MARCO FERRARA</text>
<text x="508" y="237.9">STUDENTI:</text>
<text x="520.7" y="244.3">BARBERA YLENIA</text>
<text x="508" y="254.5">OGGETTO:</text>
<text x="23" y="259.4">E</text>
<text x="513.2" y="262.5">PIANO DI LAVORO EKBACKEN</text>
<text x="521.4" y="259.5">CAPPA MOLNIGT</text>
<text x="569.3" y="259.4">E</text>
<text x="508" y="271.2">NOTE:</text>
<text x="531.5" y="277.6">-</text>
<text x="508" y="287.8">NOME FILE:</text>
<text x="519.2" y="294.1">VV-D_4_CUCINA.dwg</text>
<text x="507.9" y="305.1">VERS</text>
<text x="547.5" y="305.1">DATA</text>
<text x="23" y="309.4">F</text>
<text x="569.4" y="309.4">F</text>
<text x="508" y="350.1">A</text>
<text x="541.6" y="350.1">2017/05/23</text>
<text x="22.8" y="359.4">G</text>
<text x="508" y="354.7">TAVOLA NO.:</text>
<text x="541.4" y="354.7">004 DI</text>
<text x="551.3" y="354.7">006</text>
<text x="569.1" y="359.4">G</text>
<text x="507.9" y="400.1">REV:</text>
<text x="508" y="397.2">DATA:</text>
<text x="518" y="400.1">A</text>
<text x="518" y="397.1">2017/05/23</text>
<text x="532.9" y="397.1">SCALA:</text>
<text x="532.9" y="400.1">FORMATO:</text>
<text x="547.5" y="397.1">1:10</text>
<text x="549.4" y="400.1">A1</text>
<text x="511.6" y="406.1">0</text>
<text x="521.6" y="406.1">0.5m</text>
<text x="536.6" y="406.1">1.25m</text>
<text x="555" y="406.1">2.5m</text>
<text x="22.9" y="409.4">H</text>
<text x="49.5" y="413.4">1</text>
<text x="106" y="413.4">2</text>
<text x="156" y="413.4">3</text>
<text x="206" y="413.4">4</text>
<text x="256" y="413.4">5</text>
<text x="306" y="413.4">6</text>
<text x="356" y="413.4">7</text>
<text x="406" y="413.4">8</text>
<text x="456" y="413.4">9</text>
<text x="505.3" y="413.4">10</text>
<text x="555.3" y="413.4">11</text>
<text x="569.2" y="409.4">H</text>
<text x="20.2" y="415.5" transform="rotate(-90 20.2 415.5)">DIRECTORY: C:\USERS\YLENIA\DESKTOP\VV-D_4_CUCINA\VV-D_4_CUCINA.DWG | PLOTTED ON: 22/05/2017 14:20:48 | BY USER: YLENIA</text>
</g>
</svg>
